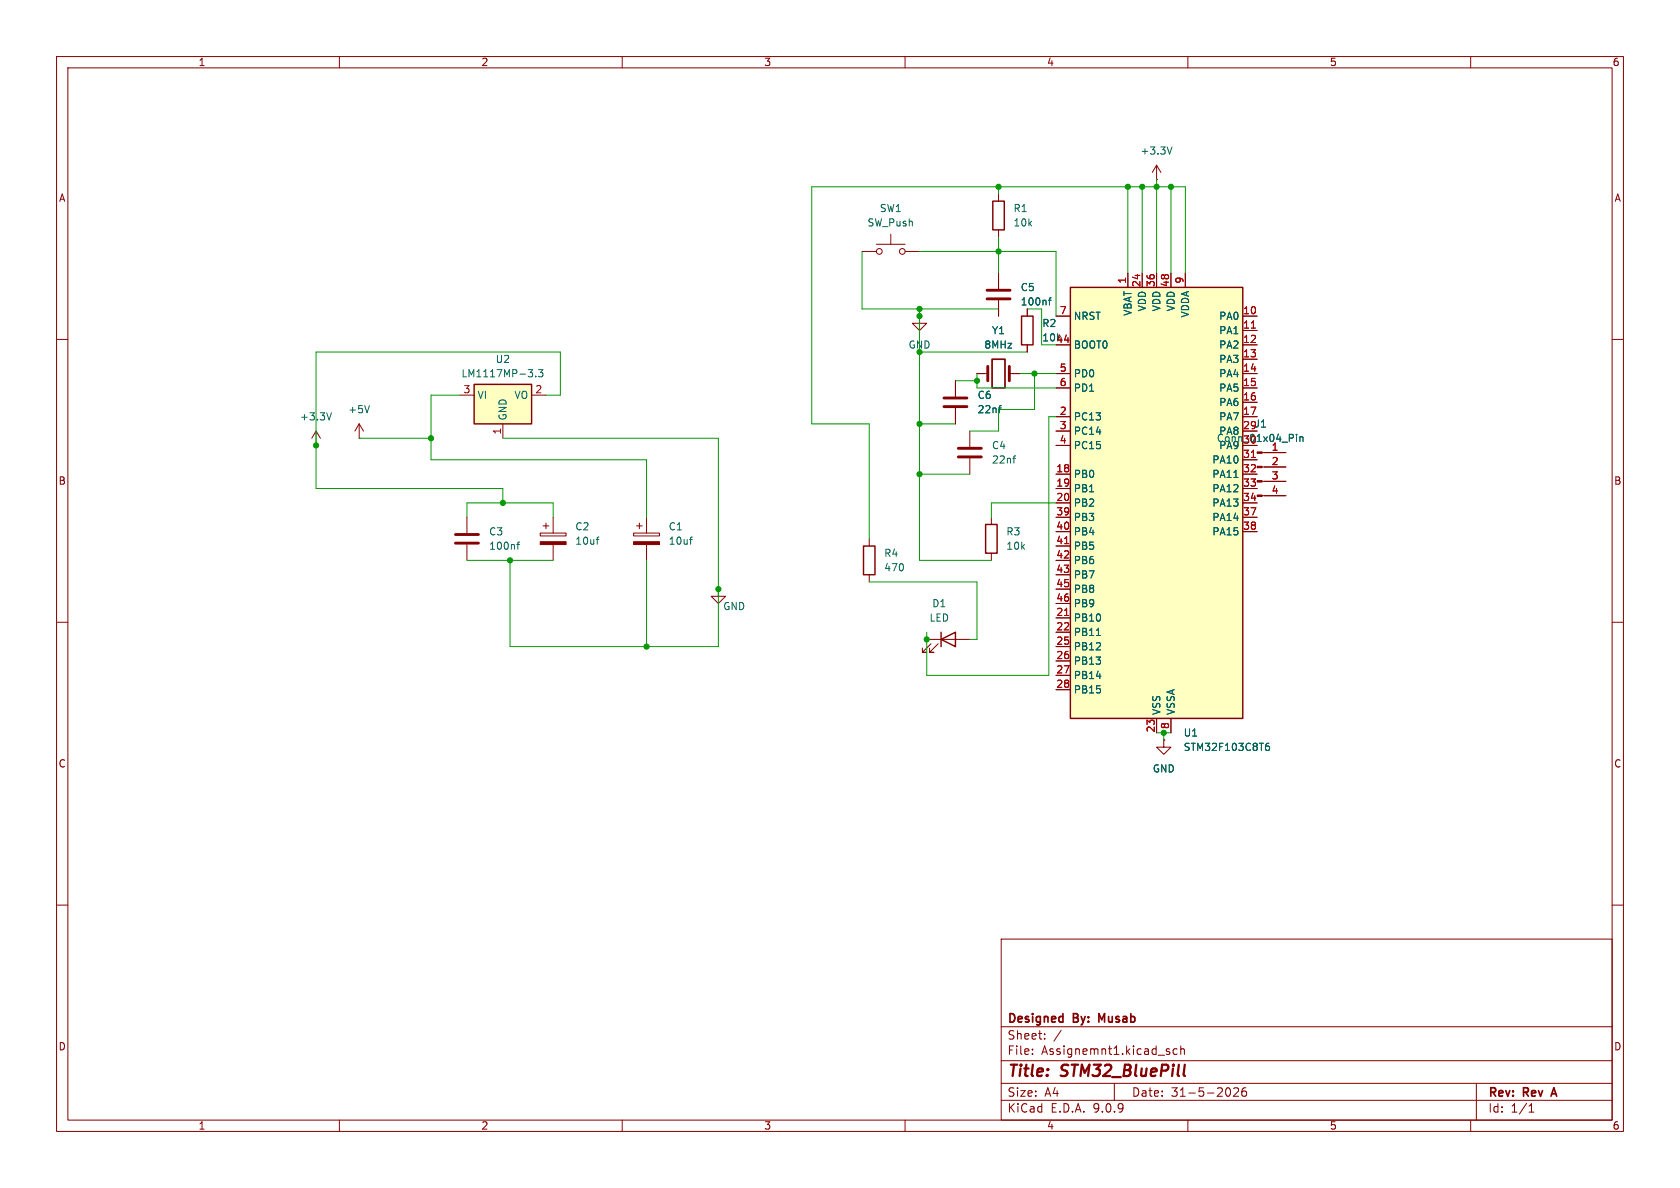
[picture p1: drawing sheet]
<svg xmlns="http://www.w3.org/2000/svg" width="297mm" height="210mm" viewBox="0 0 297 210" stroke-linecap="round" stroke-linejoin="round" font-family="sans-serif">
<g fill="none" stroke="#840000" stroke-width=".18">
<path d="M10 10h277v190h-277zM12 12h273v186h-273zM60 10v2M110 10v2M160 10v2M210 10v2M260 10v2M10 60h2M55.9 78.7h.1M55.9 76.2l-.8 1.3M55.9 76.2l.7 1.3M55.9 76.2v2.5"/>
<path d="M285 60h2M82.5 91.4v2.8M82.5 96.3v2.8M95.5 94.2h4.6v.5h-4.6zM96 93h1M96.5 92.5v1M97.8 91.4v2.8M97.8 96.3v2.8M112 94.2h4.6v.5h-4.6zM112.5 93h1M113 92.5v1M114.3 91.4v2.8"/>
<path d="M114.3 96.3v2.8M153.7 95.3v1.2M10 110h2M153.7 101.6v1.3M285 110h2M10 160h2M177 166h108v32h-108zM285 160h2M60 198v2M110 198v2M160 198v2M177 194.5h108"/>
<path d="M177 191.5h108M177 187.5h108M177 181.5h108M182.5 186.3v.1M182.5 185.5v.1M184.7 183.6v.1M184.7 182.8v.1M187.6 182.1l-1.3 2M197 191.5v3M206.6 185.9l.2 .2-.2 .3M206.6 185.4l.1 .1M208.1 185.5l-.4-.1-.3 .3v.4l.1 .2h.6"/>
<path d="M208.7 185.5l.3-.1 .3 .1 .1 .9M208.7 184.9v1.5M210 198v2M217.2 192.3a.94 .94 0 0 1 0 1.5M218.1 192.4l.6-.1 .2 .1 .1 .3-1 1.1h1M220.2 192.3a.59 .59 0 0 0-.7 .6v.6l.2 .2 .4 .1 .2-.1 .1-.5-.2-.3h-.4l-.3 .3M260 198v2M261 191.5v6.5M270.3 196.6h.9M270.3 195.5l.4-.4v1.5"/>
</g>
<path d="M194.8 180.3l-.5-1.1v1.5M274.3 193.4h.8M274.7 192.3l-.5 1.5" fill="none" stroke="#840000" stroke-width=".3"/>
<path d="M80.5 94.5h4.1M80.5 96h4.1" fill="none" stroke="#840000" stroke-width=".51"/>
<path d="M58.6 73l-.4 1.2M91.4 96.3h.5M91.9 95.8l-.3 .2v1.1M105.4 95.4h.5M105.9 94.9l-.3 .1M121.9 95.4h.5M122.4 94.9l-.2 .1" fill="none" stroke="#006464" stroke-width=".18"/>
<g fill="#840000" stroke="#840000" stroke-width=".18">
<path d="M112 95.8h4.6v.5h-4.6z"/>
<path d="M95.5 95.8h4.6v.5h-4.6z"/>
</g>
<path d="M152.7 96.5h2v5.1h-2z" fill="none" stroke="#840000" stroke-width=".25"/>
<path d="M83.8 67.9h10.2v7h-10.2z" fill="#ffffc2"/>
<path d="M175.5 35.6h2v5h-2zM180.6 55.9h2v5.1h-2zM83.8 67.9h10.2v7h-10.2z" fill="none" stroke="#840000" stroke-width=".25"/>
<g fill="none" stroke="#840000" stroke-width=".18">
<path d="M176.5 34.3v1.3M204.5 31.8h.1M204.5 29.2l-.8 1.3M204.5 29.2l.7 1.3M204.5 29.2v2.6M152.4 44.5h2.5M154.9 43.2h5.1M157.5 41.4v1.8M160 44.5h2.6M162.6 55.9v1.3h1.2l-1.2 1.2-1.3-1.2h1.3M162.6 55.9h.1M176.5 40.6v1.3"/>
<path d="M176.5 48.3v2.8M176.5 53.1v2.8M181.6 54.6v1.3M63.5 77.5h.1M63.5 74.9l-.8 1.3M63.5 74.9l.8 1.3M63.5 74.9v2.6M81.3 69.9h2.5M88.9 74.9v2.6M94 69.9h2.5M168.9 67.3v2.8M168.9 72.1v2.8"/>
<path d="M172.7 66h1.9M178.4 66h1.9M181.6 61v1.2M223.1 80h4.2M223.1 82.6h4.2M223.1 85.1h4.2M223.1 87.6h4.2M127 104.1v1.3h1.3l-1.3 1.3-1.3-1.3h1.3M127 104.1h.1"/>
<circle cx="155.4" cy="44.5" r=".51"/>
<circle cx="159.5" cy="44.5" r=".51"/>
</g>
<g fill="none" stroke="#006464" stroke-width=".18">
<path d="M207.2 26l-.4 1.2M185.3 53.1h.5M185.8 52.6l-.3 .2v1.1M65.3 71.7l-.4 1.3M93.4 65.3h.8l-.5 .5M94.1 66v.5M94.7 66.5v.1M95.2 65.3h.8l-.4 .5 .3 .2v.5l-.2 .1-.5-.1M176.5 72.1h.5M177 71.7l-.2 .1M229.2 76.8v.1M229.2 77.2v.8"/>
<path d="M229.8 77.2v.8M229.8 77.3l.2-.1 .3 .1 .1 .7"/>
</g>
<path d="M174.5 51.3h4.1M174.5 52.8h4.1M166.9 70.4h4M166.9 71.9h4M174.6 64.8v2.5M178.4 64.8v2.5" fill="none" stroke="#840000" stroke-width=".51"/>
<path d="M175.4 63.5h2.3v5.1h-2.3z" fill="none" stroke="#840000" stroke-width=".3"/>
<g fill="#840000" stroke="#840000" stroke-width=".18">
<path d="M222.2 79.9h.9v.2h-.9z"/>
<path d="M222.2 82.4h.9v.3h-.9z"/>
<path d="M222.2 85h.9v.2h-.9z"/>
<path d="M222.2 87.5h.9v.3h-.9z"/>
</g>
<path d="M189.2 50.8h30.5v76.2h-30.5z" fill="#ffffc2"/>
<path d="M189.2 50.8h30.5v76.2h-30.5zM174.2 92.7h2.1v5.1h-2.1zM166.4 113l2.5-1.2v2.5zM166.4 111.8v2.5" fill="none" stroke="#840000" stroke-width=".25"/>
<g fill="none" stroke="#840000" stroke-width=".18">
<path d="M176.5 48.3v2.8M176.5 53.1v2.8M181.6 54.6v1.3M186.7 55.9h2.5M199.4 48.3v2.5M201.9 48.3v2.5M204.5 48.3v2.5M207 48.3v2.5M209.5 48.3v2.5M219.7 55.9h2.5M219.7 58.4h2.5M168.9 67.3v2.8"/>
<path d="M168.9 72.1v2.8M171.4 76.2v2.8M172.7 66h1.3M179.1 66h1.2M181.6 61v1.2M186.7 61h2.5M186.7 66h2.5M186.7 68.6h2.5M186.7 73.7h2.5M186.7 76.2h2.5M186.7 78.7h2.5M219.7 61h2.5"/>
<path d="M219.7 66h2.5M219.7 68.6h2.5M219.7 73.7h2.5M219.7 63.5h2.5M219.7 71.1h2.5M171.4 81v2.8M175.3 91.4v1.3M175.3 97.8v1.3M186.7 83.8h2.5M186.7 86.4h2.5M186.7 88.9h2.5M186.7 91.4h2.5"/>
<path d="M186.7 94h2.5M186.7 96.5h2.5M186.7 99.1h2.5M219.7 83.8h2.5M219.7 86.4h2.5M219.7 88.9h2.5M219.7 91.4h2.5M219.7 94h2.5M219.7 81.3h2.5M223.5 80h3.8M223.5 82.6h3.8M223.5 85.1h3.8"/>
<path d="M223.5 87.6h3.8M163.8 113h7.6M164.6 113.8l-1.5 1.5h.7h-.7v-.7M165.9 113.8l-1.6 1.5h.8h-.8v-.7M186.7 101.6h2.5M186.7 104.1h2.5M186.7 106.7h2.5M186.7 109.2h2.5M186.7 111.8h2.5M186.7 114.3h2.5M186.7 116.8h2.5M186.7 119.4h2.5"/>
<path d="M186.7 121.9h2.5M204.5 127v2.5M205.7 130.8v1.3h1.3l-1.3 1.3-1.2-1.3h1.2M205.7 130.8h.1M207 127v2.5"/>
</g>
<path d="M221.2 58h.7M188.2 96.1h.7M221.2 80.9h.7M188.2 108.8h.7" fill="none" stroke="#a90000" stroke-width=".18"/>
<g fill="none" stroke="#006464" stroke-width=".18">
<path d="M185.3 53.1h.5M185.8 52.6l-.3 .2v1.1M176.5 72.1h.5M177 71.7l-.2 .1M229.2 76.8v.1M229.2 77.2v.8M229.8 77.2v.8M229.8 77.3l.2-.1 .3 .1 .1 .7M179.1 81h.4M179.5 80.6h-.2M218.1 84.4h.8M193.8 112.3h.8"/>
<path d="M223.7 132.1l.3-.2h.2l.2 .2v.3l-.2 .3-.4-.1-.1-.2M224.3 131.4l-.3 .1-.3 .4"/>
</g>
<path d="M169.4 79.2h4.1M169.4 80.8h4.1" fill="none" stroke="#840000" stroke-width=".51"/>
<g fill="none" stroke="#009600" stroke-width=".18">
<path d="M176.5 33v1.3M199.4 33v15.3M201.9 33v15.3M204.5 31.8v16.5M207 33v15.3M152.4 44.5v10.1h24.1v1.3M162.6 54.6v44.5h12.7M162.6 44.5h24.1v11.4M176.5 41.9v6.4M184.1 54.6v6.4M209.5 48.3v-15.3h-66v41.9h10.2v20.4M63.5 77.5h12.7"/>
<path d="M81.3 69.9h-5.1v11.4h38.1v10.1M88.9 77.5h38.1v36.8h-36.8v-15.2M96.5 69.9h2.6v-7.7h-43.2v24.2h33v2.5M162.6 62.2h19M162.6 74.9h6.3M168.9 67.3h3.8M172.7 66v2.6h14M180.3 66h6.4M182.9 66v6.4h-6.4v3.8h-5.1M186.7 73.7h-1.3v45.7h-21.6v-7.6M82.5 99.1h15.3M82.5 91.4v-2.5h15.3v2.5"/>
<path d="M114.3 99.1v15.2M162.6 83.8h8.8M186.7 88.9h-11.4v2.5M153.7 102.9h19v10.1h-1.3M204.5 129.5h2.5M205.7 129.5v1.3"/>
</g>
<g fill="#009600" stroke="#009600" stroke-width=".18">
<circle cx="76.2" cy="77.5" r=".46"/>
<circle cx="88.9" cy="88.9" r=".46"/>
<circle cx="114.3" cy="114.3" r=".46"/>
<circle cx="127" cy="104.1" r=".46"/>
<circle cx="55.9" cy="78.7" r=".46"/>
<circle cx="90.2" cy="99.1" r=".46"/>
<circle cx="162.6" cy="54.6" r=".46"/>
<circle cx="162.6" cy="55.9" r=".46"/>
<circle cx="162.6" cy="62.2" r=".46"/>
<circle cx="176.5" cy="44.5" r=".46"/>
<circle cx="176.5" cy="33" r=".46"/>
<circle cx="172.7" cy="67.3" r=".46"/>
<circle cx="182.9" cy="66" r=".46"/>
<circle cx="199.4" cy="33" r=".46"/>
<circle cx="204.5" cy="33" r=".46"/>
<circle cx="207" cy="33" r=".46"/>
<circle cx="201.9" cy="33" r=".46"/>
<circle cx="205.7" cy="129.5" r=".46"/>
<circle cx="162.6" cy="74.9" r=".46"/>
<circle cx="163.8" cy="113" r=".46"/>
<circle cx="162.6" cy="83.8" r=".46"/>
</g>
<g font-size="2.8" fill="#840000">
<text x="178" y="190.9">Title:</text>
<text x="187.7" y="190.9">STM32_BluePill</text>
</g>
<g font-size="2.1" fill="#840000">
<text x="178" y="184">Sheet:</text>
<text x="178" y="181.2">Designed</text>
<text x="189.8" y="181.2">By:</text>
<text x="194.9" y="181.2">Musab</text>
<text x="178" y="186.7">File:</text>
<text x="184.1" y="186.7">Assignemnt1.kicad_sch</text>
<text x="178" y="196.9">KiCad</text>
<text x="178" y="194.1">Size:</text>
<text x="184.7" y="194.1">A4</text>
<text x="185.7" y="196.9">E.D.A.</text>
<text x="193.3" y="196.9">9.0.9</text>
<text x="200" y="194.1">Date:</text>
<text x="207" y="194.1">31-5-2026</text>
<text x="263" y="194.3">Rev:</text>
<text x="263" y="196.9">Id:</text>
<text x="267.1" y="196.9">1/1</text>
<text x="269.4" y="194.3">Rev</text>
<text x="275.1" y="194.3">A</text>
</g>
<g font-size="1.8" fill="#840000">
<text x="35" y="11.9">1</text>
<text x="85" y="11.9">2</text>
<text x="135" y="11.9">3</text>
<text x="185" y="11.9">4</text>
<text x="235" y="11.9">5</text>
<text x="285" y="11.9">6</text>
<text x="10.3" y="35.9">A</text>
<text x="285.3" y="35.9">A</text>
<text x="215" y="78.3">Conn_01x04_Pin</text>
<text x="10.3" y="85.9">B</text>
<text x="285.3" y="85.9">B</text>
<text x="10.3" y="135.9">C</text>
<text x="285.3" y="135.9">C</text>
<text x="10.3" y="185.9">D</text>
<text x="285.3" y="185.9">D</text>
<text x="35" y="199.9">1</text>
<text x="85" y="199.9">2</text>
<text x="135" y="199.9">3</text>
<text x="185" y="199.9">4</text>
<text x="235" y="199.9">5</text>
<text x="285" y="199.9">6</text>
</g>
<g font-size="1.8" fill="#006464">
<text x="201.5" y="27.5">+3.3V</text>
<text x="153.3" y="40.2">SW_Push</text>
<text x="155.4" y="37.7">SW1</text>
<text x="179.1" y="37.7">R1</text>
<text x="179.1" y="40.2">10k</text>
<text x="180.3" y="51.7">C5</text>
<text x="175.3" y="59.3">Y1</text>
<text x="180.3" y="54.2">100nf</text>
<text x="184.2" y="58">R2</text>
<text x="189.7" y="56.7">NRST</text>
<text x="200.3" y="55.9" transform="rotate(-90 200.3 55.9)">VBAT</text>
<text x="202.8" y="55.1" transform="rotate(-90 202.8 55.1)">VDD</text>
<text x="205.3" y="55.1" transform="rotate(-90 205.3 55.1)">VDD</text>
<text x="207.9" y="55.1" transform="rotate(-90 207.9 55.1)">VDD</text>
<text x="210.4" y="56.2" transform="rotate(-90 210.4 56.2)">VDDA</text>
<text x="215.4" y="56.7">PA0</text>
<text x="215.4" y="59.3">PA1</text>
<text x="87.5" y="64.4">U2</text>
<text x="160.5" y="61.8">GND</text>
<text x="173.9" y="61.8">8MHz</text>
<text x="189.7" y="61.8">BOOT0</text>
<text x="215.4" y="61.8">PA2</text>
<text x="215.4" y="64.4">PA3</text>
<text x="81.5" y="66.9">LM1117MP-3.3</text>
<text x="84.3" y="70.7">VI</text>
<text x="90.8" y="70.7">VO</text>
<text x="172.7" y="70.7">C6</text>
<text x="189.7" y="66.9">PD0</text>
<text x="189.7" y="69.4">PD1</text>
<text x="215.4" y="66.9">PA4</text>
<text x="215.4" y="69.4">PA5</text>
<text x="215.4" y="72">PA6</text>
<text x="52.9" y="74.5">+3.3V</text>
<text x="61.5" y="73.3">+5V</text>
<text x="89.8" y="74.4" transform="rotate(-90 89.8 74.4)">GND</text>
<text x="172.7" y="73.3">22nf</text>
<text x="189.7" y="74.5">PC13</text>
<text x="189.7" y="77.1">PC14</text>
<text x="215.4" y="74.5">PA7</text>
<text x="215.4" y="77.1">PA8</text>
<text x="175.3" y="79.6">C4</text>
<text x="175.3" y="82.1">22nf</text>
<text x="189.7" y="79.6">PC15</text>
<text x="214.2" y="82.1">PA10</text>
<text x="215.4" y="79.6">PA9</text>
<text x="189.7" y="84.7">PB0</text>
<text x="189.7" y="87.2">PB1</text>
<text x="189.7" y="89.8">PB2</text>
<text x="214.2" y="84.7">PA11</text>
<text x="214.2" y="87.2">PA12</text>
<text x="214.2" y="89.8">PA13</text>
<text x="86.4" y="94.8">C3</text>
<text x="101.6" y="94">C2</text>
<text x="118.1" y="94">C1</text>
<text x="177.8" y="94.8">R3</text>
<text x="189.7" y="92.3">PB3</text>
<text x="189.7" y="94.8">PB4</text>
<text x="214.2" y="92.3">PA14</text>
<text x="214.2" y="94.8">PA15</text>
<text x="86.4" y="97.4">100nf</text>
<text x="101.6" y="96.5">10uf</text>
<text x="118.1" y="96.5">10uf</text>
<text x="156.2" y="98.7">R4</text>
<text x="156.2" y="101.2">470</text>
<text x="177.8" y="97.4">10k</text>
<text x="189.7" y="97.4">PB5</text>
<text x="189.7" y="99.9">PB6</text>
<text x="164.7" y="107.5">D1</text>
<text x="189.7" y="102.5">PB7</text>
<text x="189.7" y="105">PB8</text>
<text x="189.7" y="107.5">PB9</text>
<text x="127.8" y="108.1">GND</text>
<text x="164.2" y="110.1">LED</text>
<text x="189.7" y="110.1">PB10</text>
<text x="189.7" y="112.6">PB11</text>
<text x="189.7" y="115.2">PB12</text>
<text x="189.7" y="117.7">PB13</text>
<text x="189.7" y="120.2">PB14</text>
<text x="189.7" y="122.8">PB15</text>
<text x="205.3" y="126.5" transform="rotate(-90 205.3 126.5)">VSS</text>
<text x="207.9" y="126.5" transform="rotate(-90 207.9 126.5)">VSSA</text>
<text x="209.2" y="130.4">U1</text>
<text x="203.7" y="136.8">GND</text>
<text x="209.2" y="132.9">STM32F103C8T6</text>
</g>
<g font-size="1.8" fill="#a90000">
<text x="199.1" y="50.2" transform="rotate(-90 199.1 50.2)">1</text>
<text x="201.7" y="50.8" transform="rotate(-90 201.7 50.8)">24</text>
<text x="204.2" y="50.8" transform="rotate(-90 204.2 50.8)">36</text>
<text x="206.8" y="50.8" transform="rotate(-90 206.8 50.8)">48</text>
<text x="209.3" y="50.2" transform="rotate(-90 209.3 50.2)">9</text>
<text x="187.3" y="55.6">7</text>
<text x="219.7" y="55.6">10</text>
<text x="219.7" y="58.2">11</text>
<text x="184.2" y="60.6">10k44</text>
<text x="187.3" y="65.8">5</text>
<text x="219.7" y="60.7">12</text>
<text x="219.7" y="63.2">13</text>
<text x="219.7" y="65.8">14</text>
<text x="81.8" y="69.6">3</text>
<text x="94.5" y="69.6">2</text>
<text x="187.3" y="68.3">6</text>
<text x="219.7" y="68.3">15</text>
<text x="219.7" y="70.9">16</text>
<text x="88.6" y="76.9" transform="rotate(-90 88.6 76.9)">1</text>
<text x="187.3" y="73.4">2</text>
<text x="187.3" y="75.9">3</text>
<text x="219.7" y="73.4">17</text>
<text x="219.7" y="75.9">29J1</text>
<text x="186.6" y="83.6">18</text>
<text x="187.3" y="78.5">4</text>
<text x="219.7" y="78.5">30</text>
<text x="219.7" y="81">31</text>
<text x="219.7" y="83.6">32</text>
<text x="224.7" y="79.8">1</text>
<text x="224.7" y="82.3">2</text>
<text x="186.6" y="86.1">19</text>
<text x="186.6" y="88.6">20</text>
<text x="219.7" y="86.1">33</text>
<text x="219.7" y="88.6">34</text>
<text x="224.7" y="84.8">3</text>
<text x="224.7" y="87.4">4</text>
<text x="186.6" y="91.2">39</text>
<text x="186.6" y="93.7">40</text>
<text x="219.7" y="91.2">37</text>
<text x="219.7" y="93.7">38</text>
<text x="186.6" y="96.3">41</text>
<text x="186.6" y="98.8">42</text>
<text x="186.6" y="101.3">43</text>
<text x="186.6" y="103.9">45</text>
<text x="186.6" y="106.4">46</text>
<text x="186.6" y="109">21</text>
<text x="186.6" y="111.5">22</text>
<text x="186.6" y="114">25</text>
<text x="186.6" y="116.6">26</text>
<text x="186.6" y="119.1">27</text>
<text x="186.6" y="121.7">28</text>
<text x="204.2" y="129.6" transform="rotate(-90 204.2 129.6)">23</text>
<text x="206.8" y="129" transform="rotate(-90 206.8 129)">8</text>
</g>
</svg>
